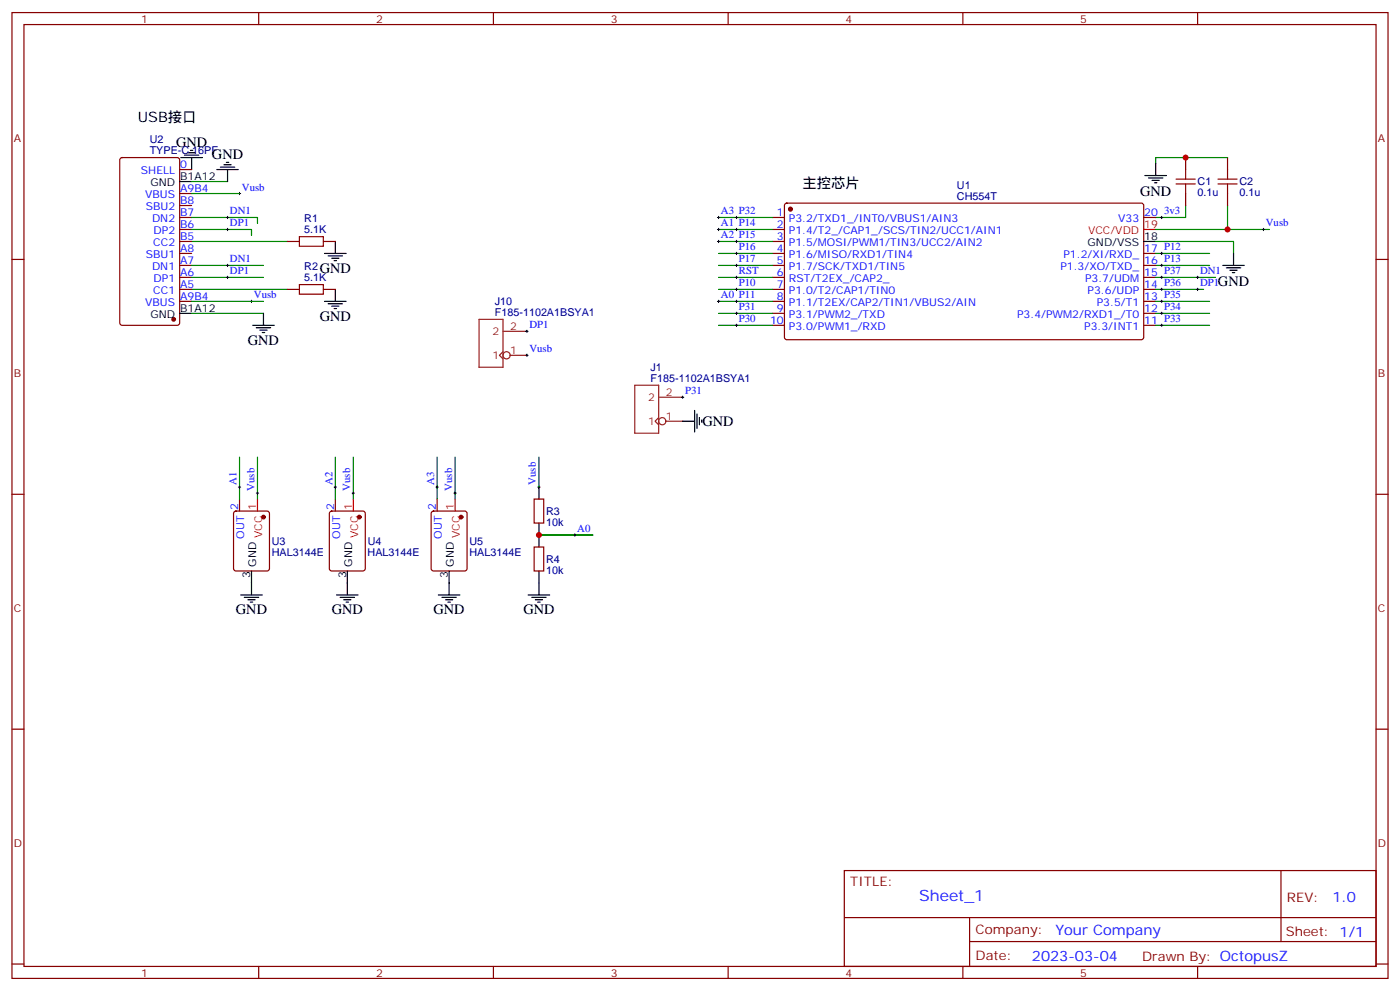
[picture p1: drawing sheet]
<svg xmlns="http://www.w3.org/2000/svg" width="412mm" height="292mm" viewBox="0 0 412 292" stroke-linecap="round" stroke-linejoin="round" font-family="sans-serif">
<g fill="none" stroke="#870000" stroke-width=".35">
<path d="M3.5 3.7h405.4v284.3h-405.4zM7.1 7.2h398.2v277.3h-398.2zM76.2 3.7v3.5M145.3 3.7v3.5M214.5 3.7v3.5M283.6 3.7v3.5M352.8 3.7v3.5M35.5 46.6l.5-.2h16.2l.7 .4v48.3l-.4 .6-16.5 .1-.7-.5v-48.2zM52.9 57h3.5M52.9 49.9h3.5M349.2 46.4v3.5M349.2 57v3.5"/>
<path d="M361.6 46.4v3.5M361.6 57v3.5M3.5 76.4h3.6M52.9 64h3.5M52.9 67.6h3.5M52.9 71.1h3.5M52.9 74.6h3.5M52.9 78.1h3.5M52.9 60.5h3.5M84.7 71.1h3.5M95.2 71.1h3.6M227.5 64h3.6"/>
<path d="M227.5 67.6h3.6M227.5 71.1h3.6M227.5 74.6h3.6M227.5 78.1h3.6M231.3 60l.5-.2 104.7 .1 .4 .6-.1 39.1-.6 .4-104.7-.1-.4-.6v-38.8zM336.9 64h3.5M336.9 74.6h3.5M336.9 78.1h3.5M405.3 76.4h3.6M52.9 81.7h3.5M52.9 85.2h3.5M52.9 88.7h3.5"/>
<path d="M84.7 85.2h3.5M95.2 85.2h3.6M227.5 81.7h3.6M227.5 85.2h3.6M227.5 88.7h3.6M227.5 92.3h3.6M227.5 95.8h3.6M336.9 81.7h3.5M336.9 85.2h3.5M336.9 88.7h3.5M336.9 92.3h3.5M336.9 95.8h3.5"/>
<path d="M3.5 145.5h3.6M69 150.7l.5-.2h9.2l.6 .4 .1 16.5-.5 .6-9.4 .1-.7-.5v-16.4zM70.6 146.9v3.6M97.2 150.7l.5-.2h9.2l.6 .4 .1 16.5-.5 .6-9.4 .1-.6-.5-.1-16.4zM98.8 146.9v3.6M127.2 150.7l.5-.2h9.2l.6 .4 .1 16.5-.5 .6-9.4 .1-.6-.5-.1-16.4zM128.8 146.9v3.6M157.3 146.9h2.9v7.1h-2.9zM405.3 145.5h3.6M157.3 161h2.9v7.1h-2.9zM3.5 214.7h3.6M405.3 214.7h3.6"/>
<path d="M248.7 256.3h156.6v28.2h-156.6zM377.3 256.3v20.9M248.7 270.1h156.5M285.6 277.2h119.6M285.6 270.1v14.2M3.5 283.8h3.6M76.2 284.5v3.5M145.3 284.5v3.5M214.5 284.5v3.5M283.6 284.5v3.5M352.8 284.5v3.5M405.3 283.8h3.6"/>
</g>
<g fill="none" stroke="#008700" stroke-width=".35">
<path d="M56.4 57h14.2M56.4 53.4h10.6M361.6 46.4h-21.2v1.8M56.4 67.6h17.7v1.7M56.4 64h19.4v1.8M56.4 78.1h21.2M56.4 71.1h28.3M211.7 67.6h15.8M211.7 78.1h15.8M211.7 64h15.8M211.7 71.1h15.8M211.7 74.6h15.8"/>
<path d="M340.4 71.1h23v3.5M340.4 78.1h15.9M340.4 74.6h15.9M349.2 60.5v3.5h-8.8M361.6 60.5v7.1h-21.2M361.6 67.6h12.3M56.4 85.2h28.3M56.4 81.7h21.2M56.4 88.7h21.2M56.4 92.3h21.2M211.7 85.2h15.8M211.7 81.7h15.8"/>
<path d="M211.7 88.7h15.8M211.7 92.3h15.8M211.7 95.8h15.8M340.4 81.7h17.7M340.4 85.2h14.1M340.4 88.7h15.9M340.4 92.3h15.9M340.4 95.8h15.9M70.6 134.6v12.3M75.8 134.6v12.3M98.8 134.6v12.3M104.1 134.6v12.3"/>
<path d="M128.8 134.6v12.3M134.1 134.6v12.3M158.7 134.6v8.8M158.7 157.5h15.9"/>
</g>
<g fill="#870000" stroke="#870000" stroke-width=".35">
<circle cx="232.8" cy="61.6" r=".53"/>
<circle cx="51.2" cy="94" r=".53"/>
<circle cx="77.6" cy="152.2" r=".53"/>
<circle cx="105.8" cy="152.2" r=".53"/>
<circle cx="135.8" cy="152.2" r=".53"/>
</g>
<g fill="none" stroke="#000" stroke-width=".35">
<path d="M52.9 53.4h3.5M53.3 46.4h6.3M54.3 45.7h4.3M55.4 45h2.1M56.1 44.3h.7M56.4 46.4v3.5M63.9 49.9h6.3M64.9 49.2h4.2M66 48.5h2.1M66.7 47.8h.7M67 49.9v3.5M337.3 51.7h6.3"/>
<path d="M338.3 52.4h4.2M339.4 53.1h2.1M340.1 53.8h.7M340.4 48.2v3.5M95.6 74.6h6.4M96.7 75.3h4.2M97.7 76h2.1M98.4 76.7h.7M98.8 71.1v3.5M336.9 71.1h3.5M360.2 78.1h6.3M361.2 78.8h4.3"/>
<path d="M362.3 79.6h2.1M363.4 74.6v3.5M52.9 92.3h3.5M74.4 95.8h6.4M75.5 96.5h4.2M76.6 97.2h2.1M77.3 97.9h.7M77.6 92.3v3.5M95.6 88.7h6.4M96.7 89.4h4.2M97.7 90.1h2.1M98.4 90.8h.7"/>
<path d="M98.8 85.2v3.5M363 80.3h.7M201.1 124h3.5M204.6 120.8v6.4M205.3 121.9v4.2M206 122.9v2.2M206.7 123.6v.8M158.7 143.4v3.5M158.7 154v7M70.9 175.2h6.4M72 175.9h4.2M73 176.6h2.1"/>
<path d="M73.7 177.3h.7M74.1 168.1v7.1M99.1 175.2h6.4M100.2 175.9h4.2M101.2 176.6h2.2M102 177.3h.7M102.3 168.1v7.1M129.1 175.2h6.4M130.2 175.9h4.2M131.2 176.6h2.1M131.9 177.3h.7M132.3 168.1v7.1"/>
<path d="M155.6 175.2h6.3M156.6 175.9h4.3M157.7 176.6h2.1M158.4 177.3h.7M158.7 168.1v7.1"/>
</g>
<path d="M336.9 67.6h3.5M75.8 146.9v3.6M104.1 146.9v3.6M134.1 146.9v3.6" fill="none" stroke="#f00" stroke-width=".35"/>
<g fill="none" stroke="#000" stroke-width=".29">
<path d="M70.2 57h.7M70.6 56.6v.7M66.7 64h.7M66.7 78.1h.7M66.7 67.6h.7M67 63.7v.7M67 67.2v.7M67 77.8v.7M211.3 64h.7M211.3 67.6h.7M211.3 71.1h.7M211.7 63.7v.7"/>
<path d="M211.7 67.2v.7M211.7 70.7v.7M216.6 64h.7M216.6 74.6h.7M216.6 78.1h.7M216.6 67.6h.7M216.6 71.1h.7M217 63.7v.7M217 67.2v.7M217 70.7v.7M217 74.3v.7M217 77.8v.7"/>
<path d="M341.8 64h.7M341.8 74.6h.7M341.8 78.1h.7M342.2 63.7v.7M342.2 74.3v.7M342.2 77.8v.7M371.8 67.6h.7M372.2 67.2v.7M66.7 81.7h.7M67 81.3v.7M73.7 88.7h.7M74.1 88.4v.7"/>
<path d="M154.9 97.5h.7M155.2 97.2v.7M211.3 88.7h.7M211.7 88.4v.7M216.6 81.7h.7M216.6 85.2h.7M216.6 95.8h.7M216.6 92.3h.7M216.6 88.7h.7M217 81.3v.7M217 84.8v.7M217 88.4v.7"/>
<path d="M217 91.9v.7M217 95.4v.7M341.8 81.7h.7M341.8 85.2h.7M341.8 95.8h.7M341.8 92.3h.7M341.8 88.7h.7M342.2 81.3v.7M342.2 84.8v.7M342.2 88.4v.7M342.2 91.9v.7M342.2 95.4v.7"/>
<path d="M352.4 81.7h.7M352.4 85.2h.7M352.8 81.3v.7M352.8 84.8v.7M154.9 104.6h.7M155.2 104.2v.8M200.7 116.9h.7M201.1 116.6v.7M70.2 143.4h.7M70.6 143.1v.7M75.5 145.2h.7M75.8 144.8v.7"/>
<path d="M98.4 143.4h.7M98.8 143.1v.7M103.7 145.2h.7M104.1 144.8v.7M128.4 143.4h.7M128.8 143.1v.7M133.7 145.2h.7M134.1 144.8v.7M158.4 143.4h.7M158.7 143.1v.7M169 157.5h.7M169.3 157.2v.7"/>
</g>
<path d="M346.4 54.2h5.7M346.4 52.7h5.7M349.2 49.9v2.8M349.2 54.2v2.8M358.8 54.2h5.6M358.8 52.7h5.6M361.6 49.9v2.8M361.6 54.2v2.8M88.2 69.7h7v2.8h-7zM88.2 83.8h7v2.8h-7z" fill="none" stroke="#a10000" stroke-width=".35"/>
<g fill="none" stroke="#8c2424" stroke-width=".35">
<path d="M141.1 94h7.1v14.1h-7.1zM148.2 97.5h7M148.2 103.5l-1.1 1.1 1.1 1.1M150.3 104.6h4.9M187 113.4h7v14.1h-7zM194 116.9h7.1M194 122.9l-1 1.1 1 1.1M196.1 124h5"/>
<circle cx="149.2" cy="104.6" r="1.06"/>
<circle cx="195.1" cy="124" r="1.06"/>
</g>
<g fill="#c00">
<circle cx="349.3" cy="46.4" r=".88"/>
<circle cx="361.6" cy="67.6" r=".88"/>
<circle cx="158.8" cy="157.5" r=".88"/>
</g>
<text font-size="4.6" fill="#00f" x="270.8" y="265.3">Sheet_1</text>
<g font-size="4.2">
<text x="40.6" y="35.8">USB接口</text>
<text x="51.9" y="43.2">GND</text>
<text x="62.4" y="46.7">GND</text>
<text x="236.4" y="55.2">主控芯片</text>
<text x="335.8" y="57.7">GND</text>
<text x="94.2" y="80.3">GND</text>
<text x="358.8" y="84.2">GND</text>
<text x="94.2" y="94.4">GND</text>
<text x="73" y="101.4">GND</text>
<text x="206.9" y="125.4">GND</text>
<text x="69.5" y="180.8">GND</text>
<text x="97.7" y="180.8">GND</text>
<text x="127.7" y="180.8">GND</text>
<text x="154.2" y="180.8">GND</text>
</g>
<g font-size="4.2" fill="#00f">
<text x="392.5" y="265.6">1.0</text>
<text x="310.9" y="275.1">Your Company</text>
<text x="304" y="282.9">2023-03-04</text>
</g>
<g font-size="3.9" fill="#800">
<text x="250.5" y="260.9">TITLE:</text>
<text x="379.1" y="265.6">REV:</text>
<text x="287.4" y="275.1">Company:</text>
<text x="378.7" y="275.7">Sheet: 1/1</text>
<text x="287.4" y="282.8">Date:</text>
<text x="336.4" y="282.8">Drawn By: OctopusZ</text>
</g>
<g font-size="3.2" fill="#800">
<text x="41.6" y="6.7">1</text>
<text x="110.8" y="6.7">2</text>
<text x="179.9" y="6.7">3</text>
<text x="249.1" y="6.7">4</text>
<text x="318.2" y="6.7">5</text>
<text x="4.1" y="41.8">A</text>
<text x="405.9" y="41.8">A</text>
<text x="4.1" y="110.9">B</text>
<text x="405.9" y="110.9">B</text>
<text x="4.1" y="180.1">C</text>
<text x="405.9" y="180.1">C</text>
<text x="4.1" y="249.2">D</text>
<text x="405.9" y="249.2">D</text>
<text x="41.6" y="287.5">1</text>
<text x="110.8" y="287.5">2</text>
<text x="179.9" y="287.5">3</text>
<text x="249.1" y="287.5">4</text>
<text x="318.2" y="287.5">5</text>
</g>
<g font-size="3.2" fill="#000080">
<text x="44.1" y="45.3">TYPE-C 16PF</text>
<text x="44.1" y="42.1">U2</text>
<text x="281.9" y="58.7">CH554T</text>
<text x="281.9" y="55.6">U1</text>
<text x="352.8" y="57.8">0.1u</text>
<text x="352.8" y="54.6">C1</text>
<text x="365.1" y="57.8">0.1u</text>
<text x="365.1" y="54.6">C2</text>
<text x="89.6" y="65.4">R1</text>
<text x="89.6" y="68.6">5.1K</text>
<text x="89.6" y="82.7">5.1K</text>
<text x="89.6" y="79.6">R2</text>
<text x="145.8" y="89.8">J10</text>
<text x="145.8" y="93">F185-1102A1BSYA1</text>
<text x="191.6" y="112.4">F185-1102A1BSYA1</text>
<text x="191.6" y="109.2">J1</text>
<text x="160.9" y="154.8">10k</text>
<text x="160.9" y="151.6">R3</text>
<text x="80.1" y="160.5">U3</text>
<text x="108.3" y="160.5">U4</text>
<text x="138.3" y="160.5">U5</text>
<text x="80.1" y="163.6">HAL3144E</text>
<text x="108.3" y="163.6">HAL3144E</text>
<text x="138.3" y="163.6">HAL3144E</text>
<text x="160.9" y="165.7">R4</text>
<text x="160.9" y="168.9">10k</text>
</g>
<g font-size="3.2" fill="#00f">
<text x="41.5" y="51.3">SHELL</text>
<text x="53.1" y="49.6">0</text>
<text x="42.8" y="58.4">VBUS</text>
<text x="53.1" y="56.6">A9B4</text>
<text x="71.3" y="56.1">Vusb</text>
<text x="42.9" y="61.9">SBU2</text>
<text x="44.8" y="65.4">DN2</text>
<text x="53.1" y="63.7">B7</text>
<text x="53.1" y="60.1">B8</text>
<text x="67.7" y="63.1">DN1</text>
<text x="212.4" y="63.1">A3 P32</text>
<text x="228.9" y="63.7">1</text>
<text x="232.4" y="65.4">P3.2/TXD1_/INT0/VBUS1/AIN3</text>
<text x="329.4" y="65.4">V33</text>
<text x="337.1" y="63.7">20</text>
<text x="342.9" y="63.1">3v3</text>
<text x="45.2" y="69">DP2</text>
<text x="53.1" y="70.7">B5</text>
<text x="53.1" y="67.2">B6</text>
<text x="67.7" y="66.7">DP1</text>
<text x="212.4" y="66.7">A1 P14</text>
<text x="212.4" y="70.2">A2 P15</text>
<text x="228.9" y="67.2">2</text>
<text x="228.9" y="70.7">3</text>
<text x="232.4" y="69">P1.4/T2_/CAP1_/SCS/TIN2/UCC1/AIN1</text>
<text x="372.9" y="66.7">Vusb</text>
<text x="42.9" y="76">SBU1</text>
<text x="45.2" y="72.5">CC2</text>
<text x="53.1" y="77.8">A7</text>
<text x="53.1" y="74.3">A8</text>
<text x="67.7" y="77.3">DN1</text>
<text x="217.7" y="73.7">P16</text>
<text x="217.7" y="77.3">P17</text>
<text x="228.9" y="74.3">4</text>
<text x="228.9" y="77.8">5</text>
<text x="232.4" y="72.5">P1.5/MOSI/PWM1/TIN3/UCC2/AIN2</text>
<text x="232.4" y="76">P1.6/MISO/RXD1/TIN4</text>
<text x="313.3" y="76">P1.2/XI/RXD_</text>
<text x="337.1" y="77.8">16 P13</text>
<text x="337.1" y="74.3">17 P12</text>
<text x="44.8" y="79.6">DN1</text>
<text x="45.2" y="83.1">DP1</text>
<text x="53.1" y="81.3">A6</text>
<text x="67.7" y="80.8">DP1</text>
<text x="217.7" y="80.8">RST</text>
<text x="228.9" y="81.3">6</text>
<text x="232.4" y="79.6">P1.7/SCK/TXD1/TIN5</text>
<text x="232.4" y="83.1">RST/T2EX_/CAP2_</text>
<text x="312.3" y="79.6">P1.3/XO/TXD_</text>
<text x="319.6" y="83.1">P3.7/UDM</text>
<text x="337.1" y="81.3">15 P37</text>
<text x="353.5" y="80.8">DN1</text>
<text x="45.2" y="86.6">CC1</text>
<text x="53.1" y="88.4">A9B4</text>
<text x="53.1" y="84.8">A5</text>
<text x="74.8" y="87.8">Vusb</text>
<text x="212.4" y="87.8">A0 P11</text>
<text x="217.7" y="84.3">P10</text>
<text x="228.9" y="84.8">7</text>
<text x="228.9" y="88.4">8</text>
<text x="232.4" y="86.6">P1.0/T2/CAP1/TIN0</text>
<text x="320.4" y="86.6">P3.6/UDP</text>
<text x="337.1" y="88.4">13 P35</text>
<text x="337.1" y="84.8">14 P36</text>
<text x="353.5" y="84.3">DP1</text>
<text x="42.8" y="90.1">VBUS</text>
<text x="217.7" y="94.9">P30</text>
<text x="217.7" y="91.4">P31</text>
<text x="226.9" y="95.4">10</text>
<text x="228.9" y="91.9">9</text>
<text x="232.4" y="90.1">P1.1/T2EX/CAP2/TIN1/VBUS2/AIN</text>
<text x="232.4" y="93.7">P3.1/PWM2_/TXD</text>
<text x="299.6" y="93.7">P3.4/PWM2/RXD1_/T0</text>
<text x="323.1" y="90.1">P3.5/T1</text>
<text x="337.1" y="95.4">11 P33</text>
<text x="337.1" y="91.9">12 P34</text>
<text x="155.9" y="96.7">DP1</text>
<text x="232.4" y="97.2">P3.0/PWM1_/RXD</text>
<text x="319.4" y="97.2">P3.3/INT1</text>
<text x="155.9" y="103.7">Vusb</text>
<text x="201.8" y="116.1">P31</text>
<text x="69.7" y="142.7" transform="rotate(-90 69.7 142.7)">A1</text>
<text x="97.9" y="142.7" transform="rotate(-90 97.9 142.7)">A2</text>
<text x="127.9" y="142.7" transform="rotate(-90 127.9 142.7)">A3</text>
<text x="157.9" y="142.7" transform="rotate(-90 157.9 142.7)">Vusb</text>
<text x="75" y="144.5" transform="rotate(-90 75 144.5)">Vusb</text>
<text x="103.2" y="144.5" transform="rotate(-90 103.2 144.5)">Vusb</text>
<text x="133.2" y="144.5" transform="rotate(-90 133.2 144.5)">Vusb</text>
<text x="70.2" y="150.3" transform="rotate(-90 70.2 150.3)">2</text>
<text x="98.4" y="150.3" transform="rotate(-90 98.4 150.3)">2</text>
<text x="128.4" y="150.3" transform="rotate(-90 128.4 150.3)">2</text>
<text x="72" y="158.5" transform="rotate(-90 72 158.5)">OUT</text>
<text x="100.2" y="158.5" transform="rotate(-90 100.2 158.5)">OUT</text>
<text x="130.2" y="158.5" transform="rotate(-90 130.2 158.5)">OUT</text>
<text x="170" y="156.6">A0</text>
</g>
<g font-size="3.2">
<text x="53.1" y="53.1">B1A12</text>
<text x="44.3" y="54.9">GND</text>
<text x="337.1" y="70.7">18</text>
<text x="320.4" y="72.5">GND/VSS</text>
<text x="44.3" y="93.7">GND</text>
<text x="53.1" y="91.9">B1A12</text>
<text x="75.5" y="166.8" transform="rotate(-90 75.5 166.8)">GND</text>
<text x="103.7" y="166.8" transform="rotate(-90 103.7 166.8)">GND</text>
<text x="133.7" y="166.8" transform="rotate(-90 133.7 166.8)">GND</text>
<text x="73.7" y="170.3" transform="rotate(-90 73.7 170.3)">3</text>
<text x="102" y="170.3" transform="rotate(-90 102 170.3)">3</text>
<text x="131.9" y="170.3" transform="rotate(-90 131.9 170.3)">3</text>
</g>
<g font-size="3.2" fill="#f00">
<text x="320.5" y="69">VCC/VDD</text>
<text x="337.1" y="67.2">19</text>
<text x="75.5" y="150.3" transform="rotate(-90 75.5 150.3)">1</text>
<text x="103.7" y="150.3" transform="rotate(-90 103.7 150.3)">1</text>
<text x="133.7" y="150.3" transform="rotate(-90 133.7 150.3)">1</text>
<text x="77.3" y="158.4" transform="rotate(-90 77.3 158.4)">VCC</text>
<text x="105.5" y="158.4" transform="rotate(-90 105.5 158.4)">VCC</text>
<text x="135.5" y="158.4" transform="rotate(-90 135.5 158.4)">VCC</text>
</g>
<g font-size="3.2" fill="#8d2323">
<text x="145.1" y="98.6">2</text>
<text x="150.3" y="97.2">2</text>
<text x="145.1" y="105.7">1</text>
<text x="150.3" y="104.2">1</text>
<text x="191" y="118">2</text>
<text x="196.1" y="116.6">2</text>
<text x="191" y="125.1">1</text>
<text x="196.1" y="123.6">1</text>
</g>
</svg>
